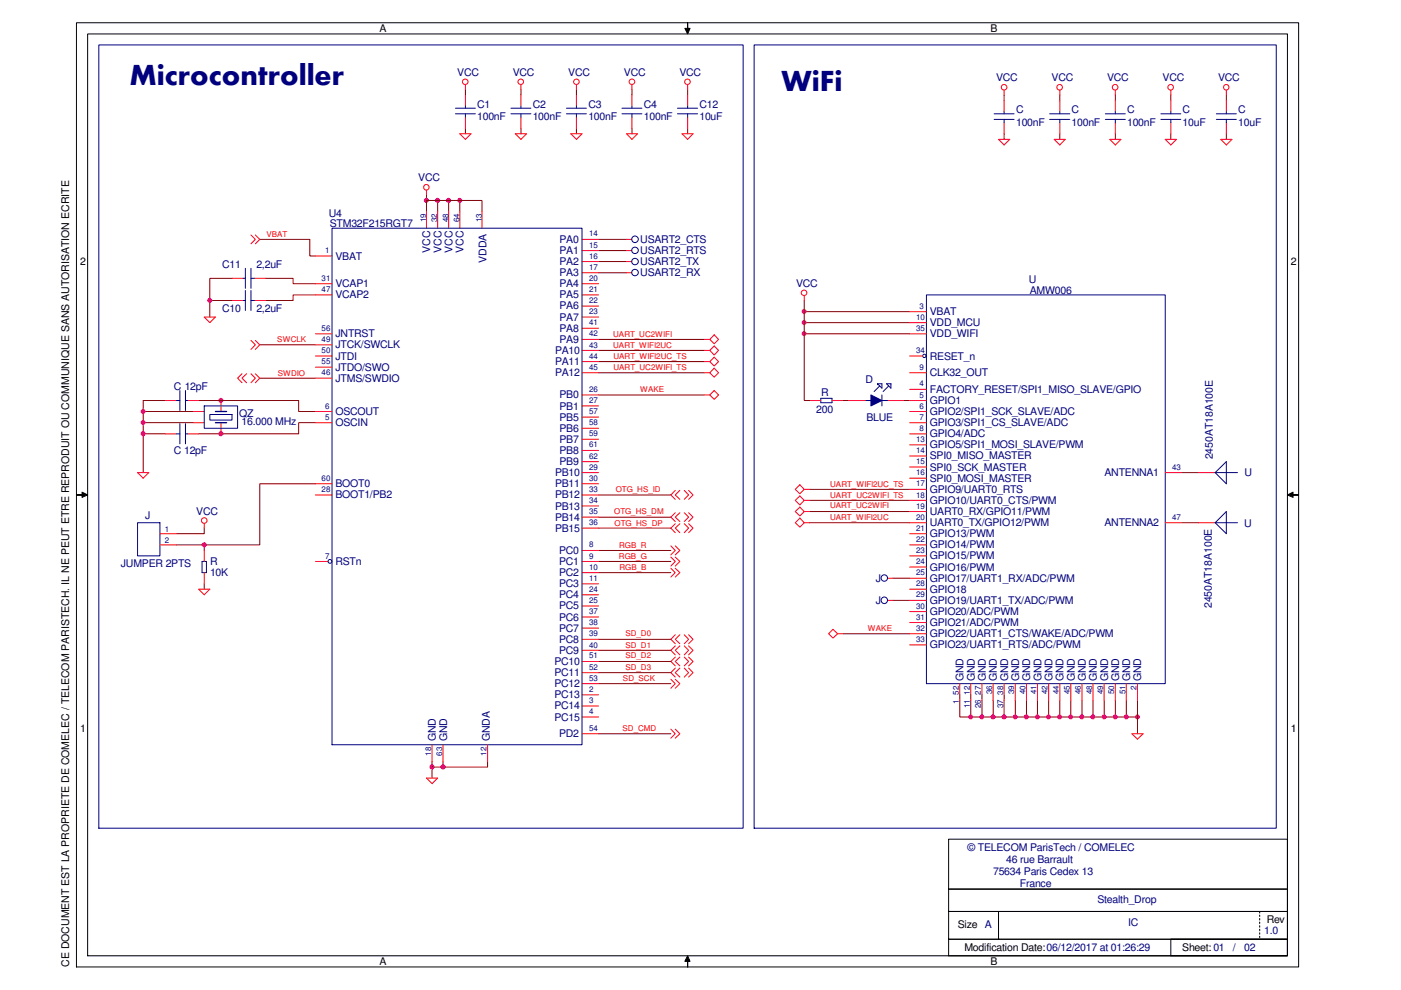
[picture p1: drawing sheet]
<svg xmlns="http://www.w3.org/2000/svg" width="297mm" height="210mm" viewBox="0 0 297 210" stroke-linecap="round" stroke-linejoin="round" font-family="sans-serif">
<path d="M90.4 41.3v1.2" fill="none" stroke="#800000" stroke-width=".21"/>
<circle cx="90.4" cy="42.5" r=".45" fill="#f0f"/>
<circle cx="90.4" cy="42.5" r=".45" fill="none" stroke="#f0f" stroke-width=".21"/>
<path d="M97.5 42.5v2.4" fill="none" stroke="#800000" stroke-width=".21"/>
<circle cx="97.5" cy="42.5" r=".45" fill="#f0f"/>
<circle cx="97.5" cy="42.5" r=".45" fill="none" stroke="#f0f" stroke-width=".21"/>
<path d="M95.1 42.5v2.4" fill="none" stroke="#800000" stroke-width=".21"/>
<circle cx="95.1" cy="42.5" r=".44" fill="#f0f"/>
<circle cx="95.1" cy="42.5" r=".44" fill="none" stroke="#f0f" stroke-width=".21"/>
<path d="M92.8 42.5v2.4" fill="none" stroke="#800000" stroke-width=".21"/>
<circle cx="92.8" cy="42.5" r=".45" fill="#f0f"/>
<circle cx="92.8" cy="42.5" r=".45" fill="none" stroke="#f0f" stroke-width=".21"/>
<path d="M90.4 44.9v-2.4h11.8v2.4M91.6 162.6v2.4" fill="none" stroke="#800000" stroke-width=".21"/>
<circle cx="91.6" cy="162.6" r=".46" fill="#f0f"/>
<circle cx="91.6" cy="162.6" r=".46" fill="none" stroke="#f0f" stroke-width=".21"/>
<path d="M93.9 161.5v1.1" fill="none" stroke="#800000" stroke-width=".21"/>
<circle cx="93.9" cy="162.6" r=".46" fill="#f0f"/>
<circle cx="93.9" cy="162.6" r=".46" fill="none" stroke="#f0f" stroke-width=".21"/>
<g fill="none" stroke="#800000" stroke-width=".21">
<path d="M98.7 19v1.2M110.4 19v1.2M122.2 19v1.2M134 19v1.2M145.8 19v1.2M98.7 27.2v1.2M110.4 27.2v1.2M122.2 27.2v1.2M134 27.2v1.2M145.8 27.2v1.2M49.2 59h-4.7v8.2M56.3 59h5.8v1.2h4.8"/>
<path d="M44.5 63.7h4.7M66.9 62.5h-4.8v1.2h-5.8M91.6 161.5v1.1h11.8v-1.1"/>
</g>
<circle cx="44.5" cy="63.7" r=".44" fill="#f0f"/>
<circle cx="44.5" cy="63.7" r=".44" fill="none" stroke="#f0f" stroke-width=".21"/>
<g fill="none" stroke="#800000" stroke-width=".21">
<path d="M212.9 20.2v1.1M212.9 28.4v1.1M224.7 20.2v1.1M224.7 28.4v1.1M236.5 20.2v1.1M236.5 28.4v1.1M248.2 20.2v1.1M248.2 28.4v1.1M260 20.2v1.1M260 28.4v1.1M126.9 55.5h5.9M126.9 57.8h5.9"/>
<path d="M126.9 50.8h5.9M126.9 53.1h5.9M126.9 72h22.4M126.9 74.3h22.4M126.9 76.7h22.4M126.9 79h22.4M170.5 68.4h22.4M126.9 83.7h22.4M178.8 84.9h1.1M126.9 116.7h15.3M126.9 119h15.3M126.9 104.9h15.3"/>
<path d="M126.9 109.6h15.3M126.9 112h15.3M126.9 135.6h15.3M126.9 137.9h15.3M126.9 121.4h15.3M126.9 140.3h15.3M126.9 142.6h15.3M126.9 155.6h15.3M126.9 144.9h15.3"/>
</g>
<circle cx="170.5" cy="68.4" r=".45" fill="#f0f"/>
<circle cx="170.5" cy="68.4" r=".45" fill="none" stroke="#f0f" stroke-width=".21"/>
<path d="M170.5 70.8h22.4" fill="none" stroke="#800000" stroke-width=".21"/>
<circle cx="170.5" cy="70.8" r=".45" fill="#f0f"/>
<circle cx="170.5" cy="70.8" r=".45" fill="none" stroke="#f0f" stroke-width=".21"/>
<path d="M170.5 66.1h22.4" fill="none" stroke="#800000" stroke-width=".21"/>
<circle cx="170.5" cy="66" r=".46" fill="#f0f"/>
<circle cx="170.5" cy="66" r=".46" fill="none" stroke="#f0f" stroke-width=".21"/>
<path d="M178.8 134.4h14.1M203.5 148.5v3.5h37.7" fill="none" stroke="#800000" stroke-width=".21"/>
<circle cx="241.2" cy="152" r=".44" fill="#f0f"/>
<circle cx="241.2" cy="152" r=".44" fill="none" stroke="#f0f" stroke-width=".21"/>
<path d="M205.8 148.5v3.5" fill="none" stroke="#800000" stroke-width=".21"/>
<circle cx="205.8" cy="152" r=".44" fill="#f0f"/>
<circle cx="205.8" cy="152" r=".44" fill="none" stroke="#f0f" stroke-width=".21"/>
<path d="M208.2 148.5v3.5" fill="none" stroke="#800000" stroke-width=".21"/>
<circle cx="208.2" cy="152" r=".44" fill="#f0f"/>
<circle cx="208.2" cy="152" r=".44" fill="none" stroke="#f0f" stroke-width=".21"/>
<path d="M210.6 148.5v3.5" fill="none" stroke="#800000" stroke-width=".21"/>
<circle cx="210.5" cy="152" r=".45" fill="#f0f"/>
<circle cx="210.5" cy="152" r=".45" fill="none" stroke="#f0f" stroke-width=".21"/>
<path d="M212.9 148.5v3.5" fill="none" stroke="#800000" stroke-width=".21"/>
<circle cx="212.9" cy="152" r=".44" fill="#f0f"/>
<circle cx="212.9" cy="152" r=".44" fill="none" stroke="#f0f" stroke-width=".21"/>
<path d="M215.3 148.5v3.5" fill="none" stroke="#800000" stroke-width=".21"/>
<circle cx="215.2" cy="152" r=".44" fill="#f0f"/>
<circle cx="215.2" cy="152" r=".44" fill="none" stroke="#f0f" stroke-width=".21"/>
<path d="M217.6 148.5v3.5" fill="none" stroke="#800000" stroke-width=".21"/>
<circle cx="217.6" cy="152" r=".45" fill="#f0f"/>
<circle cx="217.6" cy="152" r=".45" fill="none" stroke="#f0f" stroke-width=".21"/>
<path d="M220 148.5v3.5" fill="none" stroke="#800000" stroke-width=".21"/>
<circle cx="219.9" cy="152" r=".44" fill="#f0f"/>
<circle cx="219.9" cy="152" r=".44" fill="none" stroke="#f0f" stroke-width=".21"/>
<path d="M222.3 148.5v3.5" fill="none" stroke="#800000" stroke-width=".21"/>
<circle cx="222.3" cy="152" r=".45" fill="#f0f"/>
<circle cx="222.3" cy="152" r=".45" fill="none" stroke="#f0f" stroke-width=".21"/>
<path d="M224.7 148.5v3.5" fill="none" stroke="#800000" stroke-width=".21"/>
<circle cx="224.7" cy="152" r=".45" fill="#f0f"/>
<circle cx="224.7" cy="152" r=".45" fill="none" stroke="#f0f" stroke-width=".21"/>
<path d="M227 148.5v3.5" fill="none" stroke="#800000" stroke-width=".21"/>
<circle cx="227" cy="152" r=".44" fill="#f0f"/>
<circle cx="227" cy="152" r=".44" fill="none" stroke="#f0f" stroke-width=".21"/>
<path d="M229.4 148.5v3.5" fill="none" stroke="#800000" stroke-width=".21"/>
<circle cx="229.4" cy="152" r=".45" fill="#f0f"/>
<circle cx="229.4" cy="152" r=".45" fill="none" stroke="#f0f" stroke-width=".21"/>
<path d="M231.7 148.5v3.5" fill="none" stroke="#800000" stroke-width=".21"/>
<circle cx="231.7" cy="152" r=".44" fill="#f0f"/>
<circle cx="231.7" cy="152" r=".44" fill="none" stroke="#f0f" stroke-width=".21"/>
<path d="M234.1 148.5v3.5" fill="none" stroke="#800000" stroke-width=".21"/>
<circle cx="234.1" cy="152" r=".44" fill="#f0f"/>
<circle cx="234.1" cy="152" r=".44" fill="none" stroke="#f0f" stroke-width=".21"/>
<path d="M236.5 148.5v3.5" fill="none" stroke="#800000" stroke-width=".21"/>
<circle cx="236.4" cy="152" r=".45" fill="#f0f"/>
<circle cx="236.4" cy="152" r=".45" fill="none" stroke="#f0f" stroke-width=".21"/>
<path d="M238.8 148.5v3.5" fill="none" stroke="#800000" stroke-width=".21"/>
<circle cx="238.8" cy="152" r=".44" fill="#f0f"/>
<circle cx="238.8" cy="152" r=".44" fill="none" stroke="#f0f" stroke-width=".21"/>
<path d="M46.9 84.9h.1M191.7 84.9h1.2M171.7 108.5h21.2M171.7 110.8h21.2M171.7 106.1h21.2M250.6 110.8h3.5M250.6 100.2h3.5M189.4 127.3h3.5M189.4 122.6h3.5M241.2 148.5v7.1" fill="none" stroke="#800000" stroke-width=".21"/>
<circle cx="46.8" cy="84.9" r=".45" fill="#f0f"/>
<circle cx="46.8" cy="84.9" r=".45" fill="none" stroke="#f0f" stroke-width=".21"/>
<path d="M30.3 92h4.7M35 84.9h-4.7v15.3" fill="none" stroke="#800000" stroke-width=".21"/>
<circle cx="30.3" cy="91.9" r=".45" fill="#f0f"/>
<circle cx="30.3" cy="91.9" r=".45" fill="none" stroke="#f0f" stroke-width=".21"/>
<path d="M30.3 89.6h10.7" fill="none" stroke="#800000" stroke-width=".21"/>
<circle cx="30.3" cy="89.6" r=".44" fill="#f0f"/>
<circle cx="30.3" cy="89.6" r=".44" fill="none" stroke="#f0f" stroke-width=".21"/>
<path d="M30.3 87.2h10.7" fill="none" stroke="#800000" stroke-width=".21"/>
<circle cx="30.3" cy="87.2" r=".44" fill="#f0f"/>
<circle cx="30.3" cy="87.2" r=".44" fill="none" stroke="#f0f" stroke-width=".21"/>
<path d="M46.9 92h.1" fill="none" stroke="#800000" stroke-width=".21"/>
<circle cx="46.8" cy="91.9" r=".46" fill="#f0f"/>
<circle cx="46.8" cy="91.9" r=".46" fill="none" stroke="#f0f" stroke-width=".21"/>
<path d="M55.1 73.1h11.8M170.5 63.7v21.2h1.2M42.1 84.9h21.2v2.3h3.6M55.1 80.2h11.8M66.9 89.6h-3.6v2.4h-21.2M43.3 115.5v1.2M171.7 103.8h21.2" fill="none" stroke="#800000" stroke-width=".21"/>
<circle cx="43.3" cy="115.5" r=".44" fill="#f0f"/>
<circle cx="43.3" cy="115.5" r=".44" fill="none" stroke="#f0f" stroke-width=".21"/>
<path d="M55.1 50.8h10.6v3.5h1.2M43.3 112v1.2h-5.9M66.9 102.6h-11.8v12.9h-17.7M43.3 123.8v1.1" fill="none" stroke="#800000" stroke-width=".21"/>
<g fill="#000">
<path d="M145.8 4.8v1.2h.5l-.5 1.2-.6-1.2h.6z" fill-rule="evenodd"/>
<path d="M16.2 104.9h1.2v-.5l1.2 .5-1.2 .6v-.6z" fill-rule="evenodd"/>
<path d="M273 104.9l1.1-.5v.5h1.2h-1.2v.6z" fill-rule="evenodd"/>
<path d="M145.8 202.6l.5 1.2h-.5v1.2v-1.2h-.6z" fill-rule="evenodd"/>
</g>
<g fill="none" stroke="#000" stroke-width=".21">
<path d="M16.2 4.8h259.1v200.2h-259.1zM18.6 7.2h254.4v195.4h-254.4zM145.8 4.8v1.2h.5l-.5 1.2-.6-1.2h.6zM16.2 104.9h1.2v-.5l1.2 .5-1.2 .6v-.6zM273 104.9l1.1-.5v.5h1.2h-1.2v.6zM201.1 177.9h71.9v10.6h-71.9zM201.1 199.1h71.9v3.5h-71.9zM201.1 188.5h71.9v4.8h-71.9zM201.1 193.3h71.9v5.8h-71.9zM211.7 193.3v5.8M248.2 199.1h24.8v3.5h-24.8zM267.1 193.3v.3"/>
<path d="M267.1 194v.3M267.1 194.7v.4M267.1 195.5v.3M267.1 196.3v.3M267.1 197v.4M267.1 197.8v.3M267.1 198.5v.3M145.8 202.6l.5 1.2h-.5v1.2v-1.2h-.6z"/>
</g>
<g fill="none" stroke="#f00" stroke-width=".21">
<path d="M98.7 18v1M110.4 18v1M122.2 18v1M134 18v1M145.8 18v1M97.5 28.4h2.4l-1.2 1.1zM98.7 20.2v2.3M98.7 24.8v2.4M109.3 28.4h2.3l-1.2 1.1zM110.4 20.2v2.3M110.4 24.8v2.4M121 28.4h2.4l-1.2 1.1z"/>
<path d="M122.2 20.2v2.3M122.2 24.8v2.4M132.8 28.4h2.4l-1.2 1.1zM134 20.2v2.3M134 24.8v2.4M144.6 28.4h2.3l-1.1 1.1zM145.8 20.2v2.3M145.8 24.8v2.4M49.2 59h2.4M53.9 59h2.4M66.9 54.3h3.5M90.4 40.3v1"/>
<path d="M90.4 44.9v3.5M92.8 44.9v3.5M95.1 44.9v3.5M97.5 44.9v3.5M102.2 44.9v3.5M123.4 50.8h3.5M123.4 53.1h3.5M123.4 55.5h3.5M123.4 57.8h3.5M132.8 50.8h1.1M132.8 53.1h1.1M132.8 55.5h1.1"/>
<path d="M132.8 57.8h1.1M43.3 67.2h2.4l-1.2 1.2zM49.2 63.7h2.4M53.9 63.7h2.4M66.9 60.2h3.5M66.9 62.5h3.5M66.9 70.8h3.5M66.9 73.1h3.5M66.9 75.5h3.5M66.9 77.9h3.5M123.4 60.2h3.5M123.4 62.5h3.5"/>
<path d="M123.4 64.9h3.5M123.4 67.2h3.5M123.4 69.6h3.5M123.4 72h3.5M123.4 74.3h3.5M123.4 76.7h3.5M123.4 79h3.5M66.9 80.2h3.5M66.9 89.6h3.5M66.9 87.2h3.5M123.4 83.7h3.5M123.4 86.1h3.5"/>
<path d="M123.4 88.4h3.5M123.4 90.8h3.5M123.4 93.1h3.5M123.4 95.5h3.5M123.4 97.9h3.5M179.9 84.9h3.6M188.2 84.9h3.5M66.9 119h2.7M66.9 102.6h3.5M66.9 104.9h3.5M123.4 116.7h3.5M123.4 119h3.5"/>
<path d="M123.4 102.6h3.5M123.4 104.9h3.5M123.4 100.2h3.5M123.4 107.3h3.5M123.4 109.6h3.5M123.4 112h3.5M143.2 104l-1 .9 1 1M143.2 108.7l-1 .9 1 1M143.2 111l-1 1 1 .9M144.1 104l-.9 .9 .9 1M144.1 108.7l-.9 .9 .9 1M144.1 111l-.9 1 .9 .9"/>
<path d="M145.1 104l.9 .9-.9 1M145.1 108.7l.9 .9-.9 1M145.1 111l.9 1-.9 .9M146 104l.9 .9-.9 1M146 108.7l.9 .9-.9 1M146 111l.9 1-.9 .9M123.4 121.4h3.5M123.4 123.8h3.5M123.4 126.1h3.5M123.4 128.5h3.5M123.4 130.8h3.5M123.4 133.2h3.5"/>
<path d="M123.4 135.6h3.5M123.4 137.9h3.5M91.6 157.9v3.6M93.9 157.9v3.6M103.4 157.9v3.6M123.4 140.3h3.5M123.4 142.6h3.5M123.4 144.9h3.5M123.4 147.3h3.5M123.4 149.7h3.5M123.4 152h3.5M123.4 155.6h3.5"/>
<path d="M90.4 165h2.4l-1.2 1.2z"/>
<circle cx="98.6" cy="17.4" r=".59"/>
<circle cx="110.4" cy="17.3" r=".59"/>
<circle cx="122.2" cy="17.4" r=".59"/>
<circle cx="134" cy="17.4" r=".59"/>
<circle cx="145.8" cy="17.4" r=".59"/>
<circle cx="90.4" cy="39.7" r=".59"/>
</g>
<g fill="none" stroke="#000080" stroke-width=".21">
<path d="M96.6 22.9h4.2M96.6 24.1h4.2M98.7 22.5v.4M98.7 24.1v.7M108.3 22.9h4.3M108.3 24.1h4.3M110.4 22.5v.4M110.4 24.1v.7M120.1 22.9h4.2M120.1 24.1h4.2M122.2 22.5v.4M122.2 24.1v.7"/>
<path d="M131.9 22.9h4.2M131.9 24.1h4.2M134 22.5v.4M134 24.1v.7M143.6 22.9h4.3M143.6 24.1h4.3M145.8 22.5v.4M145.8 24.1v.7M51.6 59h.4M52 56.9v4.2M53.2 56.9v4.2M53.2 59h.7"/>
<path d="M70.4 48.4h53v109.5h-53zM51.6 63.7h.4M52 61.6v4.2M53.2 61.6v4.2M53.2 63.7h.7M183.5 84.9h1.2M186.1 81.4h.1M186.1 81.4h.9v.9zM186.5 81.8l-1.2 1.2M188 81.4h.9v.9zM188.4 81.8l-1.2 1.2"/>
<circle cx="134.6" cy="50.7" r=".7"/>
<circle cx="134.6" cy="57.8" r=".69"/>
<circle cx="134.6" cy="53.1" r=".69"/>
<circle cx="134.6" cy="55.5" r=".69"/>
<circle cx="70" cy="119" r=".4"/>
</g>
<path d="M188.9 81.4h.1" fill="none" stroke="#0ff" stroke-width=".23"/>
<path d="M184.7 83.7l2.3 1.2-2.3 1.2z" fill="#000080"/>
<g fill="none" stroke="#000080" stroke-width=".21">
<path d="M21 9.5h136.6v166.1h-136.6zM159.9 9.5h110.7v166.1h-110.7zM210.8 24.1h4.2M210.8 25.3h4.2M212.9 23.7v.4M212.9 25.3v.7M222.5 24.1h4.3M222.5 25.3h4.3M224.7 23.7v.4M224.7 25.3v.7M234.4 24.1h4.2M234.4 25.3h4.2"/>
<path d="M236.5 23.7v.4M236.5 25.3v.7M246.1 24.1h4.3M246.1 25.3h4.3M248.2 23.7v.4M248.2 25.3v.7M257.9 24.1h4.2M257.9 25.3h4.2M260 23.7v.4M260 25.3v.7M196.4 62.5h50.7v82.4h-50.7zM37.4 84.9h.7"/>
<path d="M37.4 92h.7M38.1 82.8v4.2M38.1 89.8v4.3M39.3 84.9h.5M39.3 82.8v4.2M39.3 89.8v4.3M39.3 92h.5M43.3 86.1h7.1v4.7h-7.1zM44.5 87.9h4.7v1.2h-4.7zM174 84.5h2.4v.9h-2.4zM184.7 83.7l2.3 1.2-2.3 1.2zM187 83.7v2.4"/>
<path d="M187 84.9h1.2M29.2 110.8h4.7v7.1h-4.7zM42.8 119h1v2.4h-1zM257.6 100.2l2.4-2.3v4.7zM257.6 110.8h4.8M257.6 100.2h4.8M260 108.5v4.7l-2.4-2.4z"/>
<circle cx="196" cy="75.5" r=".36"/>
<circle cx="187.5" cy="127.3" r=".68"/>
<circle cx="187.5" cy="122.6" r=".68"/>
</g>
<g fill="none" stroke="#f00" stroke-width=".21">
<path d="M212.9 19.1v1.1M224.7 19.1v1.1M236.5 19.1v1.1M248.2 19.1v1.1M260 19.1v1.1M211.7 29.5h2.4l-1.2 1.2zM212.9 21.3v2.4M212.9 26v2.4M223.5 29.5h2.3l-1.1 1.2zM224.7 21.3v2.4M224.7 26v2.4M235.3 29.5h2.4l-1.2 1.2z"/>
<path d="M236.5 21.3v2.4M236.5 26v2.4M247.1 29.5h2.3l-1.2 1.2zM248.2 21.3v2.4M248.2 26v2.4M258.8 29.5h2.4l-1.2 1.2zM260 21.3v2.4M260 26v2.4M53.2 49.8l.9 1-.9 .9M54.1 49.8l1 1-1 .9M51.3 79.2l-.9 1 .9 1M52.3 79.2l-1 1 1 1"/>
<path d="M53.2 72.2l.9 .9-.9 1M53.2 79.2l.9 1-.9 1M54.1 72.2l1 .9-1 1M54.1 79.2l1 1-1 1M149.3 79h1.2M149.3 72h1.2M149.3 74.3h1.2M149.3 76.7h1.2M150.5 74.3l.9-.9 1 .9-1 1zM150.5 76.7l.9-1 1 1-1 .9zM151.4 71l1 1-1 .9-.9-.9zM151.4 78.1l1 .9-1 1-.9-1z"/>
<path d="M170.5 62.7v1M192.9 66.1h3.5M192.9 75.5h2.7M192.9 68.4h3.5M192.9 70.8h3.5M192.9 79h3.5M35 84.9h2.4M35 92h2.4M39.8 84.9h2.3M39.8 92h2.3M41 87.2h2.3M41 89.6h2.3"/>
<path d="M46.9 84.9v2.3M46.9 89.6v2.4M149.3 83.7h1.2M150.5 83.7l.9-.9 1 .9-1 1zM171.7 84.9h2.3M176.4 84.9h2.4M192.9 82.5h3.5M192.9 84.9h3.5M192.9 87.2h3.5M192.9 89.6h3.5M192.9 92h3.5M192.9 94.3h3.5"/>
<path d="M192.9 96.7h3.5M192.9 99h3.5M29.2 100.2h2.3l-1.2 1.2zM33.9 113.2h3.5M33.9 115.5h3.5M43.3 111v1M43.3 116.7v2.3M142.2 115.7l1 1-1 .9M142.2 118.1l1 .9-1 1M143.2 115.7l.9 1-.9 .9M143.2 118.1l.9 .9-.9 1M168.6 106.1l1-.9 .9 .9-.9 1z"/>
<path d="M168.6 108.5l1-1 .9 1-.9 .9zM169.6 102.8l.9 1-.9 .9-1-.9zM169.6 109.9l.9 .9-.9 1-1-1zM170.5 103.8h1.2M170.5 106.1h1.2M170.5 108.5h1.2M170.5 110.8h1.2M192.9 101.4h3.5M192.9 103.8h3.5M192.9 106.1h3.5M192.9 108.5h3.5M192.9 110.8h3.5"/>
<path d="M192.9 113.2h3.5M192.9 115.5h3.5M192.9 117.9h3.5M247.1 110.8h3.5M247.1 100.2h3.5M254.1 110.8h3.5M254.1 100.2h3.5M42.1 124.9h2.4l-1.2 1.2zM43.3 121.4v2.4M142.2 120.5l1 .9-1 .9M143.2 120.5l.9 .9-.9 .9M143.2 134.6l-1 1 1 .9"/>
<path d="M143.2 136.9l-1 1 1 1M143.2 139.3l-1 1 1 .9M144.1 134.6l-.9 1 .9 .9M144.1 136.9l-.9 1 .9 1M144.1 139.3l-.9 1 .9 .9M145.1 134.6l.9 1-.9 .9M145.1 136.9l.9 1-.9 1M145.1 139.3l.9 1-.9 .9M146 134.6l.9 1-.9 .9M146 136.9l.9 1-.9 1M146 139.3l.9 1-.9 .9M176.6 133.4l1 1-1 .9-.9-.9z"/>
<path d="M177.6 134.4h1.2M188.2 122.6h1.2M188.2 127.3h1.2M192.9 120.2h3.5M192.9 122.6h3.5M192.9 124.9h3.5M192.9 127.3h3.5M192.9 129.7h3.5M192.9 132h3.5M192.9 134.4h3.5M192.9 136.7h3.5M142.2 144l1 .9-1 1"/>
<path d="M142.2 154.6l1 1-1 .9M143.2 141.6l-1 1 1 1M143.2 144l.9 .9-.9 1M143.2 154.6l.9 1-.9 .9M144.1 141.6l-.9 1 .9 1M145.1 141.6l.9 1-.9 1M146 141.6l.9 1-.9 1M203.5 144.9v3.6M205.8 144.9v3.6M208.2 144.9v3.6M210.6 144.9v3.6M212.9 144.9v3.6"/>
<path d="M215.3 144.9v3.6M217.6 144.9v3.6M220 144.9v3.6M222.3 144.9v3.6M224.7 144.9v3.6M227 144.9v3.6M229.4 144.9v3.6M231.7 144.9v3.6M234.1 144.9v3.6M236.5 144.9v3.6M238.8 144.9v3.6M240 155.6h2.4l-1.2 1.1z"/>
<path d="M241.2 144.9v3.6"/>
<circle cx="212.9" cy="18.5" r=".59"/>
<circle cx="224.7" cy="18.5" r=".59"/>
<circle cx="236.4" cy="18.5" r=".59"/>
<circle cx="248.2" cy="18.5" r=".59"/>
<circle cx="260" cy="18.5" r=".58"/>
<circle cx="170.5" cy="62.1" r=".59"/>
<circle cx="43.3" cy="110.4" r=".6"/>
</g>
<path d="M45.7 87.2h2.3M45.7 89.6h2.3" fill="none" stroke="#000080" stroke-width=".28"/>
<g font-size="6.3" fill="#000080">
<text x="27.5" y="18.1">Microcontroller</text>
<text x="165.7" y="19.3">WiFi</text>
</g>
<g font-size="2.2">
<text x="80.5" y="6.7">A</text>
<text x="210" y="6.7">B</text>
<text x="17" y="56.2">2</text>
<text x="273.7" y="56.2">2</text>
<text x="17" y="155.1">1</text>
<text x="273.7" y="155.1">1</text>
<text x="203.1" y="196.7">Size A</text>
<text x="268.6" y="195.7">Rev</text>
<text x="204.5" y="201.7">Modification Date:06/12/2017 at 01:26:29</text>
<text x="250.7" y="201.7">Sheet: 01</text>
<text x="14.7" y="205" transform="rotate(-90 14.7 205)">CE DOCUMENT EST LA PROPRIETE DE COMELEC / TELECOM PARISTECH. IL NE PEUT ETRE REPRODUIT OU COMMUNIQUE SANS AUTORISATION ECRITE</text>
<text x="80.5" y="204.6">A</text>
<text x="210" y="204.6">B</text>
</g>
<g font-size="2.2" fill="#000080">
<text x="96.9" y="16.1">VCC</text>
<text x="108.7" y="16.1">VCC</text>
<text x="120.5" y="16.1">VCC</text>
<text x="132.3" y="16.1">VCC</text>
<text x="144.1" y="16.1">VCC</text>
<text x="211.2" y="17.3">VCC</text>
<text x="223" y="17.3">VCC</text>
<text x="234.7" y="17.3">VCC</text>
<text x="246.5" y="17.3">VCC</text>
<text x="258.3" y="17.3">VCC</text>
<text x="101.2" y="22.9">C1</text>
<text x="112.9" y="22.9">C2</text>
<text x="124.8" y="22.9">C3</text>
<text x="136.5" y="22.9">C4</text>
<text x="148.3" y="22.9">C12</text>
<text x="101.2" y="25.4">100nF</text>
<text x="112.9" y="25.4">100nF</text>
<text x="124.8" y="25.4">100nF</text>
<text x="136.5" y="25.4">100nF</text>
<text x="148.3" y="25.4">10uF</text>
<text x="215.4" y="26.6">100nF</text>
<text x="215.4" y="24">C</text>
<text x="227.2" y="26.6">100nF</text>
<text x="227.2" y="24">C</text>
<text x="239" y="26.6">100nF</text>
<text x="239" y="24">C</text>
<text x="250.7" y="26.6">10uF</text>
<text x="250.7" y="24">C</text>
<text x="262.5" y="26.6">10uF</text>
<text x="262.5" y="24">C</text>
<text x="88.7" y="38.4">VCC</text>
<text x="69.7" y="45.9">U4</text>
<text x="69.9" y="48.1">STM32F215RGT7</text>
<text x="91.2" y="53.6" transform="rotate(-90 91.2 53.6)">VCC</text>
<text x="93.6" y="53.6" transform="rotate(-90 93.6 53.6)">VCC</text>
<text x="96" y="53.6" transform="rotate(-90 96 53.6)">VCC</text>
<text x="98.3" y="53.6" transform="rotate(-90 98.3 53.6)">VCC</text>
<text x="118.6" y="51.5">PA0</text>
<text x="118.6" y="53.8">PA1</text>
<text x="135.8" y="51.5">USART2_CTS</text>
<text x="135.8" y="53.8">USART2_RTS</text>
<text x="47.1" y="56.8">C11</text>
<text x="54.4" y="56.8">2,2uF</text>
<text x="71.1" y="55">VBAT</text>
<text x="103.1" y="55.8" transform="rotate(-90 103.1 55.8)">VDDA</text>
<text x="118.6" y="56.2">PA2</text>
<text x="118.6" y="58.5">PA3</text>
<text x="135.8" y="56.2">USART2_TX</text>
<text x="135.8" y="58.5">USART2_RX</text>
<text x="71.1" y="60.9">VCAP1</text>
<text x="71.1" y="63.3">VCAP2</text>
<text x="118.6" y="60.9">PA4</text>
<text x="118.6" y="63.3">PA5</text>
<text x="118.6" y="65.6">PA6</text>
<text x="168.8" y="60.8">VCC</text>
<text x="218.1" y="60.1">U</text>
<text x="218.4" y="62.2">AMW006</text>
<text x="47.1" y="66.2">C10</text>
<text x="54.4" y="66.2">2,2uF</text>
<text x="71.1" y="71.5">JNTRST</text>
<text x="118.6" y="68">PA7</text>
<text x="118.6" y="70.3">PA8</text>
<text x="197.1" y="71.5">VDD_WIFI</text>
<text x="197.1" y="69.2">VDD_MCU</text>
<text x="197.1" y="66.8">VBAT</text>
<text x="71.1" y="76.2">JTDI</text>
<text x="71.1" y="73.9">JTCK/SWCLK</text>
<text x="117.7" y="75.1">PA10</text>
<text x="117.7" y="77.4">PA11</text>
<text x="118.6" y="72.7">PA9</text>
<text x="197.1" y="76.2">RESET_n</text>
<text x="36.9" y="82.7">C 12pF</text>
<text x="71.1" y="80.9">JTMS/SWDIO</text>
<text x="71.1" y="78.6">JTDO/SWO</text>
<text x="117.7" y="79.8">PA12</text>
<text x="174.1" y="83.9">R</text>
<text x="183.5" y="81.3">D</text>
<text x="197.1" y="83.3">FACTORY_RESET/SPI1_MISO_SLAVE/GPIO</text>
<text x="197.1" y="79.8">CLK32_OUT</text>
<text x="50.7" y="88.4">QZ</text>
<text x="71.1" y="88">OSCOUT</text>
<text x="118.6" y="89.2">PB5</text>
<text x="118.6" y="84.5">PB0</text>
<text x="118.6" y="86.8">PB1</text>
<text x="173.1" y="87.6">200</text>
<text x="183.7" y="89.3">BLUE</text>
<text x="197.1" y="88">GPIO2/SPI1_SCK_SLAVE/ADC</text>
<text x="197.1" y="85.6">GPIO1</text>
<text x="51.2" y="90.2">16.000 MHz</text>
<text x="71.1" y="90.3">OSCIN</text>
<text x="118.6" y="93.9">PB7</text>
<text x="118.6" y="91.5">PB6</text>
<text x="197.1" y="95.1">GPIO5/SPI1_MOSI_SLAVE/PWM</text>
<text x="197.1" y="92.7">GPIO4/ADC</text>
<text x="197.1" y="90.3">GPIO3/SPI1_CS_SLAVE/ADC</text>
<text x="36.8" y="96.2">C 12pF</text>
<text x="117.7" y="101">PB10</text>
<text x="118.6" y="98.6">PB9</text>
<text x="118.6" y="96.2">PB8</text>
<text x="197.1" y="99.8">SPI0_SCK_MASTER</text>
<text x="197.1" y="97.4">SPI0_MISO_MASTER</text>
<text x="234.2" y="101">ANTENNA1</text>
<text x="257.2" y="97.4" transform="rotate(-90 257.2 97.4)">2450AT18A100E</text>
<text x="263.9" y="100.8">U</text>
<text x="71.1" y="103.3">BOOT0</text>
<text x="71.1" y="105.7">BOOT1/PB2</text>
<text x="117.7" y="105.7">PB12</text>
<text x="117.7" y="103.3">PB11</text>
<text x="197.1" y="106.8">GPIO10/UART0_CTS/PWM</text>
<text x="197.1" y="104.5">GPIO9/UART0_RTS</text>
<text x="197.1" y="102.2">SPI0_MOSI_MASTER</text>
<text x="30.8" y="110.1">J</text>
<text x="41.6" y="109.1">VCC</text>
<text x="117.7" y="108">PB13</text>
<text x="117.7" y="110.4">PB14</text>
<text x="117.7" y="112.7">PB15</text>
<text x="197.1" y="113.9">GPIO13/PWM</text>
<text x="197.1" y="111.5">UART0_TX/GPIO12/PWM</text>
<text x="197.1" y="109.2">UART0_RX/GPIO11/PWM</text>
<text x="234.2" y="111.5">ANTENNA2</text>
<text x="263.8" y="111.7">U</text>
<text x="44.5" y="119.8">R</text>
<text x="71.1" y="119.8">RSTn</text>
<text x="118.5" y="119.8">PC1</text>
<text x="118.5" y="117.4">PC0</text>
<text x="197.1" y="118.6">GPIO15/PWM</text>
<text x="197.1" y="116.2">GPIO14/PWM</text>
<text x="25.6" y="120.3">JUMPER 2PTS</text>
<text x="44.5" y="122.1">10K</text>
<text x="118.5" y="124.5">PC3</text>
<text x="118.5" y="122.1">PC2</text>
<text x="185.7" y="123.3">J</text>
<text x="197.1" y="125.7">GPIO18</text>
<text x="197.1" y="123.3">GPIO17/UART1_RX/ADC/PWM</text>
<text x="197.1" y="121">GPIO16/PWM</text>
<text x="118.5" y="131.6">PC6</text>
<text x="118.5" y="126.9">PC4</text>
<text x="118.5" y="129.2">PC5</text>
<text x="185.7" y="128">J</text>
<text x="197.1" y="130.4">GPIO20/ADC/PWM</text>
<text x="197.1" y="128">GPIO19/UART1_TX/ADC/PWM</text>
<text x="257" y="128.9" transform="rotate(-90 257 128.9)">2450AT18A100E</text>
<text x="118.5" y="133.9">PC7</text>
<text x="118.5" y="136.3">PC8</text>
<text x="197.1" y="137.5">GPIO23/UART1_RTS/ADC/PWM</text>
<text x="197.1" y="135.1">GPIO22/UART1_CTS/WAKE/ADC/PWM</text>
<text x="197.1" y="132.8">GPIO21/ADC/PWM</text>
<text x="117.6" y="141">PC10</text>
<text x="117.6" y="143.3">PC11</text>
<text x="118.5" y="138.6">PC9</text>
<text x="117.6" y="148">PC13</text>
<text x="117.6" y="145.7">PC12</text>
<text x="204.3" y="144.5" transform="rotate(-90 204.3 144.5)">GND</text>
<text x="206.7" y="144.5" transform="rotate(-90 206.7 144.5)">GND</text>
<text x="209" y="144.5" transform="rotate(-90 209 144.5)">GND</text>
<text x="211.4" y="144.5" transform="rotate(-90 211.4 144.5)">GND</text>
<text x="213.7" y="144.5" transform="rotate(-90 213.7 144.5)">GND</text>
<text x="216.1" y="144.5" transform="rotate(-90 216.1 144.5)">GND</text>
<text x="218.4" y="144.5" transform="rotate(-90 218.4 144.5)">GND</text>
<text x="220.8" y="144.5" transform="rotate(-90 220.8 144.5)">GND</text>
<text x="223.1" y="144.5" transform="rotate(-90 223.1 144.5)">GND</text>
<text x="225.5" y="144.5" transform="rotate(-90 225.5 144.5)">GND</text>
<text x="227.9" y="144.5" transform="rotate(-90 227.9 144.5)">GND</text>
<text x="230.2" y="144.5" transform="rotate(-90 230.2 144.5)">GND</text>
<text x="232.6" y="144.5" transform="rotate(-90 232.6 144.5)">GND</text>
<text x="234.9" y="144.5" transform="rotate(-90 234.9 144.5)">GND</text>
<text x="237.3" y="144.5" transform="rotate(-90 237.3 144.5)">GND</text>
<text x="239.6" y="144.5" transform="rotate(-90 239.6 144.5)">GND</text>
<text x="242" y="144.5" transform="rotate(-90 242 144.5)">GND</text>
<text x="117.6" y="150.4">PC14</text>
<text x="117.6" y="152.8">PC15</text>
<text x="92.4" y="157.2" transform="rotate(-90 92.4 157.2)">GND</text>
<text x="94.8" y="157.2" transform="rotate(-90 94.8 157.2)">GND</text>
<text x="103.8" y="157.2" transform="rotate(-90 103.8 157.2)">GNDA</text>
<text x="118.5" y="156.3">PD2</text>
<text x="205.1" y="180.3">© TELECOM ParisTech / COMELEC</text>
<text x="210.6" y="185.4">75634 Paris Cedex 13</text>
<text x="213.3" y="182.9">46 rue Barrault</text>
<text x="216.2" y="188">France</text>
<text x="232.7" y="191.6">Stealth_Drop</text>
<text x="239.2" y="196.4">IC</text>
<text x="261.4" y="201.7">/</text>
<text x="263.8" y="201.7">02</text>
<text x="268.1" y="198.1">1.0</text>
</g>
<g font-size="1.7" fill="#000080">
<text x="90.4" y="47.2" transform="rotate(-90 90.4 47.2)">19</text>
<text x="92.7" y="47.2" transform="rotate(-90 92.7 47.2)">32</text>
<text x="95.1" y="47.2" transform="rotate(-90 95.1 47.2)">48</text>
<text x="97.4" y="47.2" transform="rotate(-90 97.4 47.2)">64</text>
<text x="102.1" y="47.2" transform="rotate(-90 102.1 47.2)">13</text>
<text x="68.9" y="53.7">1</text>
<text x="124.9" y="52.5">15</text>
<text x="124.9" y="50.1">14</text>
<text x="68.2" y="59.6">31</text>
<text x="124.9" y="59.6">20</text>
<text x="124.9" y="57.2">17</text>
<text x="124.9" y="54.9">16</text>
<text x="68.2" y="61.9">47</text>
<text x="124.9" y="64.3">22</text>
<text x="124.9" y="61.9">21</text>
<text x="194.9" y="65.4">3</text>
<text x="68.2" y="70.1">56</text>
<text x="124.9" y="71.3">42</text>
<text x="124.9" y="69">41</text>
<text x="124.9" y="66.6">23</text>
<text x="194.2" y="67.8">10</text>
<text x="194.2" y="70.1">35</text>
<text x="68.2" y="77.2">55</text>
<text x="68.2" y="74.8">50</text>
<text x="68.2" y="72.5">49</text>
<text x="124.9" y="76">44</text>
<text x="124.9" y="73.7">43</text>
<text x="194.2" y="74.8">34</text>
<text x="68.2" y="79.6">46</text>
<text x="124.9" y="83.1">26</text>
<text x="124.9" y="78.4">45</text>
<text x="194.9" y="78.4">9</text>
<text x="194.9" y="81.9">4</text>
<text x="68.9" y="86.7">6</text>
<text x="68.9" y="89">5</text>
<text x="124.9" y="87.8">57</text>
<text x="124.9" y="85.5">27</text>
<text x="194.9" y="84.3">5</text>
<text x="194.9" y="86.7">6</text>
<text x="194.9" y="89">7</text>
<text x="124.9" y="94.9">61</text>
<text x="124.9" y="92.5">59</text>
<text x="124.9" y="90.2">58</text>
<text x="194.2" y="93.7">13</text>
<text x="194.9" y="91.4">8</text>
<text x="68.2" y="101.9">60</text>
<text x="124.9" y="101.9">30</text>
<text x="124.9" y="99.6">29</text>
<text x="124.9" y="97.2">62</text>
<text x="194.2" y="96.1">14</text>
<text x="194.2" y="100.8">16</text>
<text x="194.2" y="98.4">15</text>
<text x="248.5" y="99.6">43</text>
<text x="68.2" y="104.3">28</text>
<text x="124.9" y="106.6">34</text>
<text x="124.9" y="104.3">33</text>
<text x="194.2" y="103.1">17</text>
<text x="194.2" y="105.5">18</text>
<text x="194.2" y="107.8">19</text>
<text x="35" y="112.8">1</text>
<text x="124.9" y="111.4">36</text>
<text x="124.9" y="109">35</text>
<text x="194.2" y="112.6">21</text>
<text x="194.2" y="110.2">20</text>
<text x="248.5" y="110.2">47</text>
<text x="35" y="115.2">2</text>
<text x="68.9" y="118.4">7</text>
<text x="124.9" y="118.4">9</text>
<text x="124.9" y="116.1">8</text>
<text x="194.2" y="114.9">22</text>
<text x="194.2" y="117.3">23</text>
<text x="194.2" y="119.6">24</text>
<text x="124.9" y="125.5">24</text>
<text x="124.9" y="123.1">11</text>
<text x="124.9" y="120.8">10</text>
<text x="194.2" y="122">25</text>
<text x="194.2" y="124.3">28</text>
<text x="124.9" y="130.2">37</text>
<text x="124.9" y="127.8">25</text>
<text x="194.2" y="126.7">29</text>
<text x="194.2" y="129">30</text>
<text x="194.2" y="131.4">31</text>
<text x="124.9" y="137.3">40</text>
<text x="124.9" y="134.9">39</text>
<text x="124.9" y="132.5">38</text>
<text x="194.2" y="133.7">32</text>
<text x="194.2" y="136.1">33</text>
<text x="124.9" y="142">52</text>
<text x="124.9" y="139.6">51</text>
<text x="124.9" y="149.1">3</text>
<text x="124.9" y="146.7">2</text>
<text x="124.9" y="144.4">53</text>
<text x="203.3" y="149.2" transform="rotate(-90 203.3 149.2)">1_52</text>
<text x="210.4" y="147.2" transform="rotate(-90 210.4 147.2)">36</text>
<text x="215.1" y="147.2" transform="rotate(-90 215.1 147.2)">39</text>
<text x="217.4" y="147.2" transform="rotate(-90 217.4 147.2)">40</text>
<text x="219.7" y="147.2" transform="rotate(-90 219.7 147.2)">41</text>
<text x="222.1" y="147.2" transform="rotate(-90 222.1 147.2)">42</text>
<text x="224.5" y="147.2" transform="rotate(-90 224.5 147.2)">44</text>
<text x="226.8" y="147.2" transform="rotate(-90 226.8 147.2)">45</text>
<text x="229.2" y="147.2" transform="rotate(-90 229.2 147.2)">46</text>
<text x="231.6" y="147.2" transform="rotate(-90 231.6 147.2)">48</text>
<text x="233.9" y="147.2" transform="rotate(-90 233.9 147.2)">49</text>
<text x="236.3" y="147.2" transform="rotate(-90 236.3 147.2)">50</text>
<text x="238.6" y="147.2" transform="rotate(-90 238.6 147.2)">51</text>
<text x="241" y="146.3" transform="rotate(-90 241 146.3)">2</text>
<text x="124.9" y="154.9">54</text>
<text x="124.9" y="151.4">4</text>
<text x="205.7" y="150.1" transform="rotate(-90 205.7 150.1)">11_12</text>
<text x="208" y="150.1" transform="rotate(-90 208 150.1)">26_27</text>
<text x="212.7" y="150.1" transform="rotate(-90 212.7 150.1)">37_38</text>
<text x="91.4" y="160.2" transform="rotate(-90 91.4 160.2)">18</text>
<text x="93.8" y="160.2" transform="rotate(-90 93.8 160.2)">63</text>
<text x="103.2" y="160.2" transform="rotate(-90 103.2 160.2)">12</text>
</g>
<g font-size="1.7" fill="#f00">
<text x="56.5" y="50.2">VBAT</text>
<text x="130" y="71.4">UART_UC2WIFI</text>
<text x="58.8" y="72.6">SWCLK</text>
<text x="130" y="73.7">UART_WIFI2UC</text>
<text x="130" y="76.1">UART_WIFI2UC_TS</text>
<text x="58.9" y="79.6">SWDIO</text>
<text x="130" y="78.4">UART_UC2WIFI_TS</text>
<text x="135.7" y="83.1">WAKE</text>
<text x="130.6" y="104.4">OTG_HS_ID</text>
<text x="176" y="107.8">UART_UC2WIFI</text>
<text x="176" y="103.2">UART_WIFI2UC_TS</text>
<text x="176" y="105.5">UART_UC2WIFI_TS</text>
<text x="130.2" y="109.1">OTG_HS_DM</text>
<text x="130.3" y="111.4">OTG_HS_DP</text>
<text x="176" y="110.2">UART_WIFI2UC</text>
<text x="131.2" y="118.5">RGB_G</text>
<text x="131.3" y="116.1">RGB_R</text>
<text x="131.3" y="120.8">RGB_B</text>
<text x="132.6" y="134.9">SD_D0</text>
<text x="132.6" y="137.3">SD_D1</text>
<text x="184" y="133.8">WAKE</text>
<text x="132.6" y="139.6">SD_D2</text>
<text x="132.6" y="142">SD_D3</text>
<text x="132.1" y="144.4">SD_SCK</text>
<text x="132" y="154.9">SD_CMD</text>
</g>
</svg>
